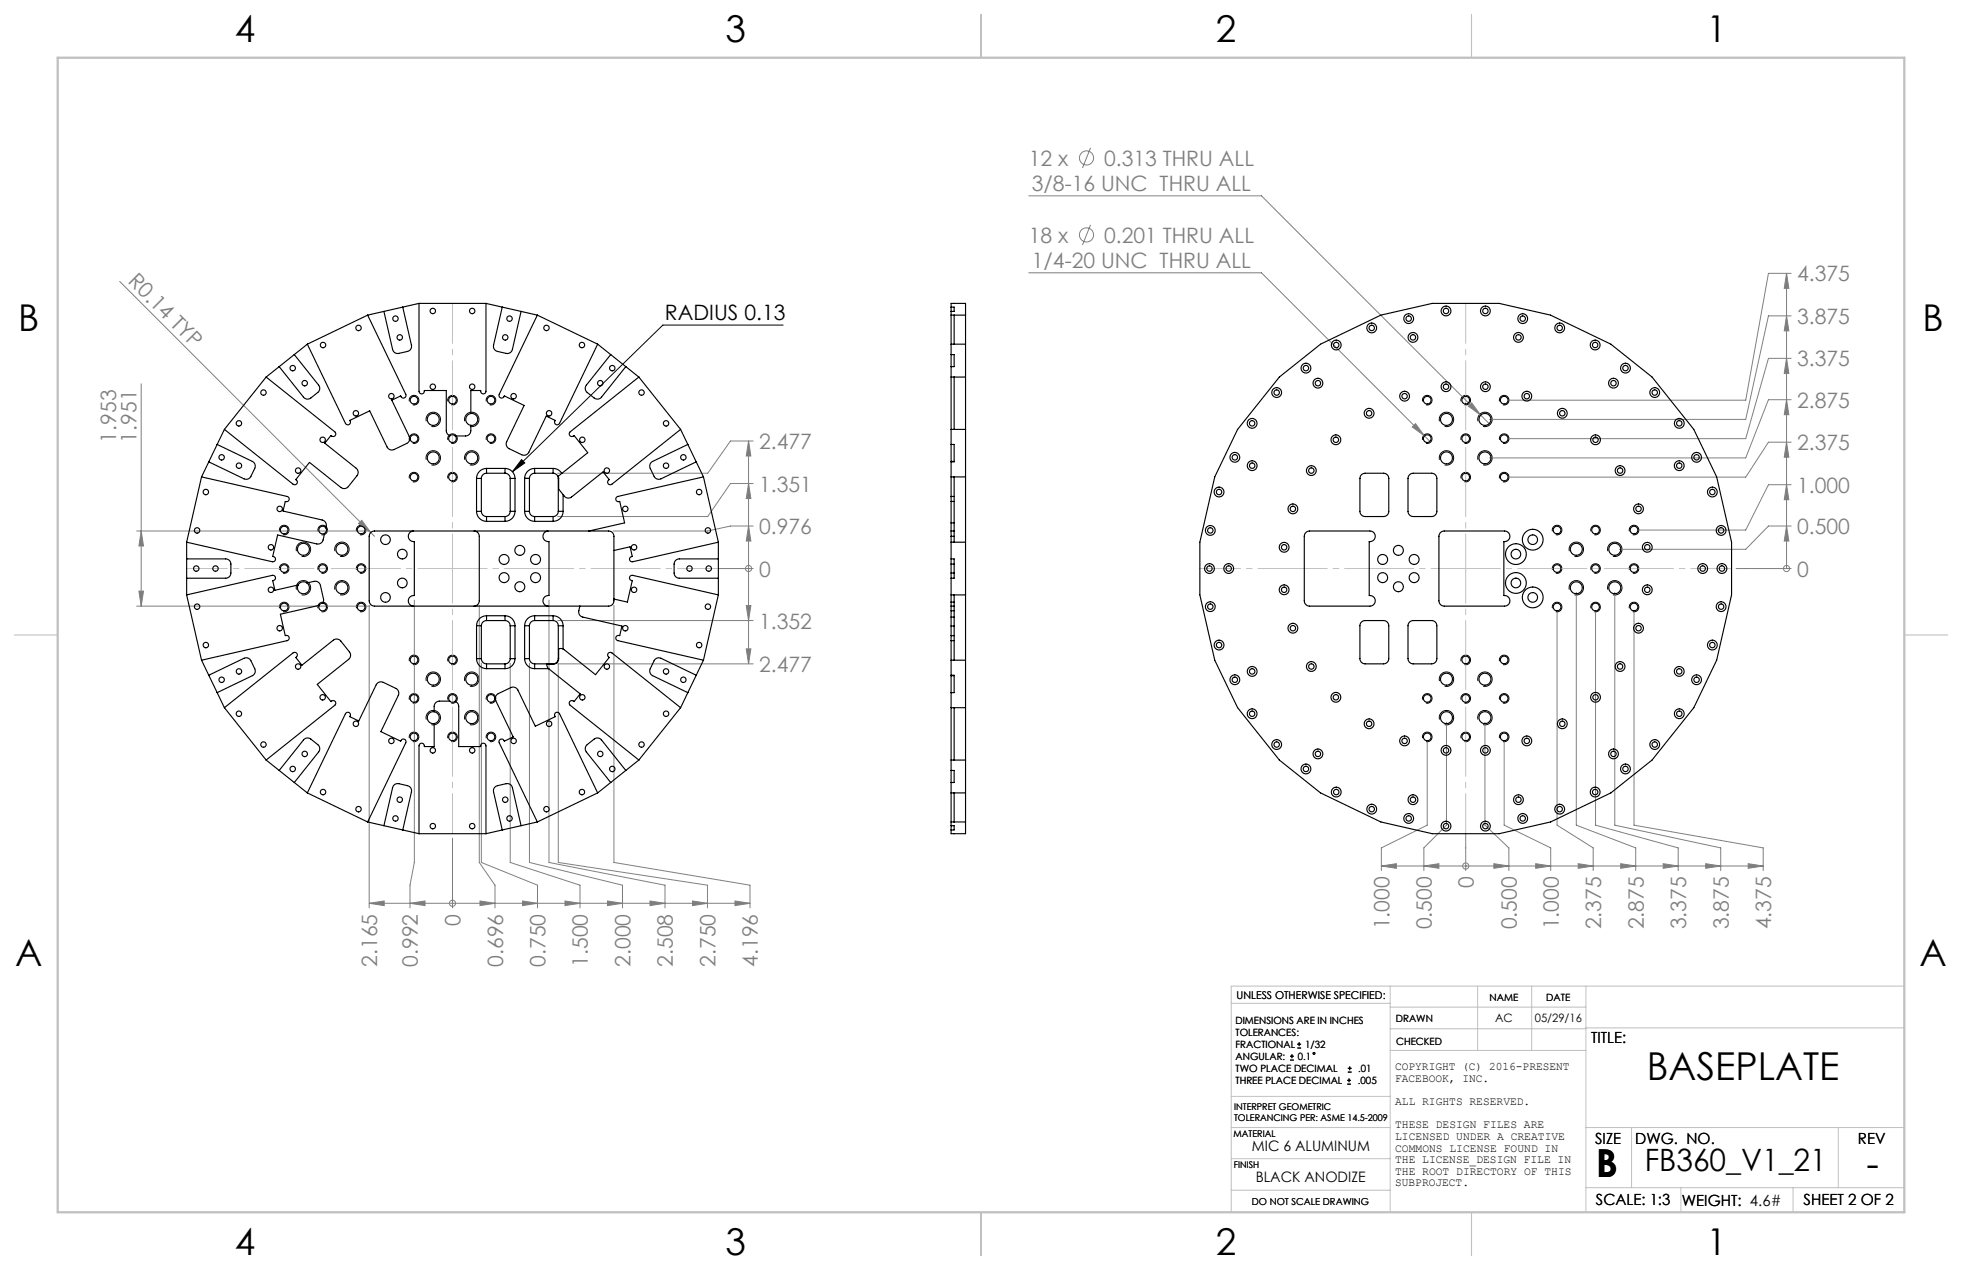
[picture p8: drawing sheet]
<svg xmlns="http://www.w3.org/2000/svg" width="432mm" height="279mm" viewBox="0 0 432 279" stroke-linecap="round" stroke-linejoin="round" font-family="sans-serif">
<g fill="none" stroke="#808080" stroke-width=".22">
<path d="M240 32.5l-1.8 4.5M226.4 43.1h51.2l48.3 48.2M240 49.5l-1.8 4.4M26.3 61.9l55.3 55.3M226.4 60h51.2l35.9 35.9M393.2 60.1v65M393.2 78.8l.5 3.3h-1zM393.2 69.5l.5 3.3h-1zM393.2 60.1l.5 3.3h-1zM394.2 78.8h-5l-5 17.7h-52.2M394.2 69.5h-5l-5 22.8h-56.4M394.2 60.1h-5l-5 27.9h-52.2"/>
<path d="M31.1 84.4v48.9M164.7 97v49M164.7 97l.6 3.3h-1.1zM165.8 97h-5l-5 7.1h-33.1M310.8 93.9l.7-.7 2 2.7zM313.5 95.9l1.2 1.2M323.9 88.6l2 2.7-2.7-1.9zM325.9 91.3l1.8 1.9M393.2 97.3l.5 3.3h-1zM393.2 87.9l.5 3.3h-1zM394.2 97.3h-5l-5 7.7h-52.2M394.2 87.9h-5l-5 12.8h-56.4"/>
<path d="M30.1 116.8h51.3M31.1 116.8l.5 3.3h-1zM78.9 115.2l.7-.7 2 2.7zM81.6 117.2l.8 .8M164.7 115.7l.6 3.3h-1.1zM164.7 106.4l.6 3.3h-1.1zM165.8 115.7h-5l-5 1.1h-20.9M165.8 106.4h-5l-5 7.2h-33.1M393.2 106.6l.5 3.3h-1zM393.2 115.7l.5 3.3h-1zM394.2 106.6h-5l-5 10h-23.6M394.2 115.7h-5l-5 5.1h-27.8"/>
<path d="M30.1 133.3h51.3M30.6 130h1l-.5 3.3zM81.3 133.2v66.5M91.2 132v57.7l-1 5v5M105.5 133.2v56.5l3.4 5v5M120.8 132v57.7l25.6 5v5M122.7 136.5h43.1M135.1 133.2v56.5l30 5v5M158.1 125.1h7.7M164.2 133.2h1.1l-.6 3.3zM164.7 125.1h.1M342.7 134.5v47l7.9 5v5"/>
<path d="M346.9 130.3v51.2l13.1 5v5M351.1 134.5v47l18.2 5v5M355.4 130.3v51.2l23.3 5v5M359.6 134.5v47l28.4 5v5M382.1 125.1h12.1M393.2 125.1h.1M105.9 145.9v43.8l12.4 5v5M112.3 145.9v43.8l15.3 5v5M116.5 145.9v43.8l20.5 5v5M122.7 146h43.1M122.9 145.9v43.8l32.8 5v5M164.2 142.7h1.1l-.6 3.3z"/>
<path d="M318.3 158.9v22.6l-4.9 5v5M326.8 158.9v22.6l5.3 5v5M314.1 163.1v18.4l-10.1 5v5M331 163.1v18.4l10.3 5v5M81.3 198.7h83.8M81.3 198.7l3.3-.5v1zM90.2 198.7l3.3-.5v1zM99.6 198.7h.1M99.6 184.4v15.3M105.6 198.2l3.3 .5-3.3 .5zM115 198.2l3.3 .5-3.3 .5zM124.3 198.2l3.3 .5-3.3 .5z"/>
<path d="M133.7 198.2l3.3 .5-3.3 .5zM143 198.2l3.4 .5-3.4 .5zM152.4 198.2l3.3 .5-3.3 .5zM161.8 198.2l3.3 .5-3.3 .5zM304 190.5l3.3-.5v1zM304 190.5h84M313.4 190.5l3.3-.5v1zM322.6 190.5h.1M322.6 183.4v8.1M328.8 190l3.3 .5-3.3 .5zM338 190l3.3 .5-3.3 .5zM347.3 190l3.3 .5-3.3 .5z"/>
<path d="M356.7 190l3.3 .5-3.3 .5zM366 190l3.3 .5-3.3 .5zM375.4 190l3.3 .5-3.3 .5zM384.7 190l3.3 .5-3.3 .5z"/>
<circle cx="239.1" cy="34.7" r="1.56"/>
<circle cx="239.1" cy="51.7" r="1.56"/>
<circle cx="164.7" cy="125.1" r=".68"/>
<circle cx="393.2" cy="125.1" r=".68"/>
<circle cx="99.6" cy="198.7" r=".68"/>
<circle cx="322.6" cy="190.5" r=".68"/>
</g>
<g fill="none" stroke="#000" stroke-width=".22">
<path d="M172.4 71.5h-26.5l-33.1 32.3M90.1 88.3a1.06 1.06 0 0 1 .9-1.3 1.06 1.06 0 0 1 1.2 1.1 1.06 1.06 0 0 1-1.4 1M90.1 96.8a1.06 1.06 0 0 1 .9-1.3 1.06 1.06 0 0 1 1.2 1.1 1.06 1.06 0 0 1-1.4 .9M93.8 92.7a1.59 1.59 0 0 1 1.4-2 1.59 1.59 0 0 1 1.7 1.7 1.59 1.59 0 0 1-2 1.4M98.6 88.3a1.06 1.06 0 0 1 .9-1.3 1.06 1.06 0 0 1 1.1 1.1 1.06 1.06 0 0 1-1.3 1M98.6 96.8a1.06 1.06 0 0 1 .9-1.3 1.06 1.06 0 0 1 1.1 1.1 1.06 1.06 0 0 1-1.3 .9M102.3 92.7a1.59 1.59 0 0 1 1.4-2 1.59 1.59 0 0 1 1.7 1.7 1.59 1.59 0 0 1-2 1.4M107 88.3a1.06 1.06 0 0 1 1-1.3 1.06 1.06 0 0 1 1.1 1.1 1.06 1.06 0 0 1-1.3 1M107 96.8a1.06 1.06 0 0 1 1-1.3 1.06 1.06 0 0 1 1.1 1.1 1.06 1.06 0 0 1-1.3 .9M313.1 88.3a1.06 1.06 0 0 1 .9-1.3 1.06 1.06 0 0 1 1.2 1.1 1.06 1.06 0 0 1-1.4 1M313.1 96.8a1.06 1.06 0 0 1 .9-1.3 1.06 1.06 0 0 1 1.2 1.1 1.06 1.06 0 0 1-1.4 .9M316.8 92.7a1.59 1.59 0 0 1 1.4-2 1.59 1.59 0 0 1 1.7 1.7 1.59 1.59 0 0 1-2 1.4"/>
<path d="M321.6 88.3a1.06 1.06 0 0 1 .9-1.3 1.06 1.06 0 0 1 1.1 1.1 1.06 1.06 0 0 1-1.3 1M321.6 96.8a1.06 1.06 0 0 1 .9-1.3 1.06 1.06 0 0 1 1.1 1.1 1.06 1.06 0 0 1-1.3 .9M325.3 92.7a1.59 1.59 0 0 1 1.4-2 1.59 1.59 0 0 1 1.7 1.7 1.59 1.59 0 0 1-2 1.4M330 88.3a1.06 1.06 0 0 1 .9-1.3 1.06 1.06 0 0 1 1.2 1.1 1.06 1.06 0 0 1-1.3 1M330 96.8a1.06 1.06 0 0 1 .9-1.3 1.06 1.06 0 0 1 1.2 1.1 1.06 1.06 0 0 1-1.3 .9M61.5 116.9a1.06 1.06 0 0 1 1-1.3 1.06 1.06 0 0 1 1.1 1.1 1.06 1.06 0 0 1-1.3 .9M70 116.9a1.06 1.06 0 0 1 .9-1.3 1.06 1.06 0 0 1 1.2 1.1 1.06 1.06 0 0 1-1.4 .9M78.5 116.9a1.06 1.06 0 0 1 .9-1.3 1.06 1.06 0 0 1 1.1 1.1 1.06 1.06 0 0 1-1.3 .9M90.1 105.2a1.06 1.06 0 0 1 .9-1.3 1.06 1.06 0 0 1 1.2 1.2 1.06 1.06 0 0 1-1.4 .9M93.8 101.1a1.59 1.59 0 0 1 1.4-1.9 1.59 1.59 0 0 1 1.7 1.7 1.59 1.59 0 0 1-2 1.4M98.6 105.2a1.06 1.06 0 0 1 .9-1.3 1.06 1.06 0 0 1 1.1 1.2 1.06 1.06 0 0 1-1.3 .9M102.3 101.1a1.59 1.59 0 0 1 1.4-1.9 1.59 1.59 0 0 1 1.7 1.7 1.59 1.59 0 0 1-2 1.4"/>
<path d="M114.8 101.1l.7 .7-2.7 2zM316.8 101.1a1.59 1.59 0 0 1 1.4-1.9 1.59 1.59 0 0 1 1.7 1.7 1.59 1.59 0 0 1-2 1.4M321.6 105.2a1.06 1.06 0 0 1 .9-1.3 1.06 1.06 0 0 1 1.1 1.2 1.06 1.06 0 0 1-1.3 .9M325.3 101.1a1.59 1.59 0 0 1 1.4-1.9 1.59 1.59 0 0 1 1.7 1.7 1.59 1.59 0 0 1-2 1.4M330 105.2a1.06 1.06 0 0 1 .9-1.3 1.06 1.06 0 0 1 1.2 1.2 1.06 1.06 0 0 1-1.3 .9M341.7 116.9a1.06 1.06 0 0 1 .9-1.3 1.06 1.06 0 0 1 1.1 1.1 1.06 1.06 0 0 1-1.3 .9M350.1 116.9a1.06 1.06 0 0 1 1-1.3 1.06 1.06 0 0 1 1.1 1.1 1.06 1.06 0 0 1-1.3 .9M358.6 116.9a1.06 1.06 0 0 1 .9-1.3 1.06 1.06 0 0 1 1.2 1.1 1.06 1.06 0 0 1-1.4 .9M61.5 133.8a1.06 1.06 0 0 1 1-1.3 1.06 1.06 0 0 1 1.1 1.1 1.06 1.06 0 0 1-1.3 1M61.5 125.4a1.06 1.06 0 0 1 1-1.4 1.06 1.06 0 0 1 1.1 1.2 1.06 1.06 0 0 1-1.3 .9M65.2 121.3a1.59 1.59 0 0 1 1.4-2 1.59 1.59 0 0 1 1.8 1.7 1.59 1.59 0 0 1-2 1.4M65.2 129.7a1.59 1.59 0 0 1 1.4-2 1.59 1.59 0 0 1 1.8 1.8 1.59 1.59 0 0 1-2 1.3"/>
<path d="M70 125.4a1.06 1.06 0 0 1 .9-1.4 1.06 1.06 0 0 1 1.2 1.2 1.06 1.06 0 0 1-1.4 .9M70 133.8a1.06 1.06 0 0 1 .9-1.3 1.06 1.06 0 0 1 1.2 1.1 1.06 1.06 0 0 1-1.4 1M73.7 129.7a1.59 1.59 0 0 1 1.4-2 1.59 1.59 0 0 1 1.7 1.8 1.59 1.59 0 0 1-2 1.3M73.7 121.3a1.59 1.59 0 0 1 1.4-2 1.59 1.59 0 0 1 1.7 1.7 1.59 1.59 0 0 1-2 1.4M78.5 133.8a1.06 1.06 0 0 1 .9-1.3 1.06 1.06 0 0 1 1.1 1.1 1.06 1.06 0 0 1-1.3 1M78.5 125.4a1.06 1.06 0 0 1 .9-1.4 1.06 1.06 0 0 1 1.1 1.2 1.06 1.06 0 0 1-1.3 .9M341.7 133.8a1.06 1.06 0 0 1 .9-1.3 1.06 1.06 0 0 1 1.1 1.1 1.06 1.06 0 0 1-1.3 1M341.7 125.4a1.06 1.06 0 0 1 .9-1.4 1.06 1.06 0 0 1 1.1 1.2 1.06 1.06 0 0 1-1.3 .9M345.4 129.7a1.59 1.59 0 0 1 1.4-2 1.59 1.59 0 0 1 1.7 1.8 1.59 1.59 0 0 1-2 1.3M345.4 121.3a1.59 1.59 0 0 1 1.4-2 1.59 1.59 0 0 1 1.7 1.7 1.59 1.59 0 0 1-2 1.4M350.1 125.4a1.06 1.06 0 0 1 1-1.4 1.06 1.06 0 0 1 1.1 1.2 1.06 1.06 0 0 1-1.3 .9M350.1 133.8a1.06 1.06 0 0 1 1-1.3 1.06 1.06 0 0 1 1.1 1.1 1.06 1.06 0 0 1-1.3 1"/>
<path d="M353.8 121.3a1.59 1.59 0 0 1 1.4-2 1.59 1.59 0 0 1 1.8 1.7 1.59 1.59 0 0 1-2 1.4M353.8 129.7a1.59 1.59 0 0 1 1.4-2 1.59 1.59 0 0 1 1.8 1.8 1.59 1.59 0 0 1-2 1.3M358.6 133.8a1.06 1.06 0 0 1 .9-1.3 1.06 1.06 0 0 1 1.2 1.1 1.06 1.06 0 0 1-1.4 1M358.6 125.4a1.06 1.06 0 0 1 .9-1.4 1.06 1.06 0 0 1 1.2 1.2 1.06 1.06 0 0 1-1.4 .9M90.1 145.5a1.06 1.06 0 0 1 .9-1.4 1.06 1.06 0 0 1 1.2 1.2 1.06 1.06 0 0 1-1.4 .9M90.1 153.9a1.06 1.06 0 0 1 .9-1.3 1.06 1.06 0 0 1 1.2 1.1 1.06 1.06 0 0 1-1.4 1M93.8 158.3a1.59 1.59 0 0 1 1.4-2 1.59 1.59 0 0 1 1.7 1.7 1.59 1.59 0 0 1-2 1.4M93.8 149.8a1.59 1.59 0 0 1 1.4-2 1.59 1.59 0 0 1 1.7 1.8 1.59 1.59 0 0 1-2 1.4M98.6 145.5a1.06 1.06 0 0 1 .9-1.4 1.06 1.06 0 0 1 1.1 1.2 1.06 1.06 0 0 1-1.3 .9M98.6 153.9a1.06 1.06 0 0 1 .9-1.3 1.06 1.06 0 0 1 1.1 1.1 1.06 1.06 0 0 1-1.3 1M102.3 158.3a1.59 1.59 0 0 1 1.4-2 1.59 1.59 0 0 1 1.7 1.7 1.59 1.59 0 0 1-2 1.4M102.3 149.8a1.59 1.59 0 0 1 1.4-2 1.59 1.59 0 0 1 1.7 1.8 1.59 1.59 0 0 1-2 1.4"/>
<path d="M107 153.9a1.06 1.06 0 0 1 1-1.3 1.06 1.06 0 0 1 1.1 1.1 1.06 1.06 0 0 1-1.3 1M313.1 153.9a1.06 1.06 0 0 1 .9-1.3 1.06 1.06 0 0 1 1.2 1.1 1.06 1.06 0 0 1-1.4 1M316.8 158.3a1.59 1.59 0 0 1 1.4-2 1.59 1.59 0 0 1 1.7 1.7 1.59 1.59 0 0 1-2 1.4M316.8 149.8a1.59 1.59 0 0 1 1.4-2 1.59 1.59 0 0 1 1.7 1.8 1.59 1.59 0 0 1-2 1.4M321.6 145.5a1.06 1.06 0 0 1 .9-1.4 1.06 1.06 0 0 1 1.1 1.2 1.06 1.06 0 0 1-1.3 .9M321.6 153.9a1.06 1.06 0 0 1 .9-1.3 1.06 1.06 0 0 1 1.1 1.1 1.06 1.06 0 0 1-1.3 1M325.3 158.3a1.59 1.59 0 0 1 1.4-2 1.59 1.59 0 0 1 1.7 1.7 1.59 1.59 0 0 1-2 1.4M325.3 149.8a1.59 1.59 0 0 1 1.4-2 1.59 1.59 0 0 1 1.7 1.8 1.59 1.59 0 0 1-2 1.4M330 145.5a1.06 1.06 0 0 1 .9-1.4 1.06 1.06 0 0 1 1.2 1.2 1.06 1.06 0 0 1-1.3 .9M330 153.9a1.06 1.06 0 0 1 .9-1.3 1.06 1.06 0 0 1 1.2 1.1 1.06 1.06 0 0 1-1.3 1M90.1 162.4a1.06 1.06 0 0 1 .9-1.3 1.06 1.06 0 0 1 1.2 1.1 1.06 1.06 0 0 1-1.4 .9M98.6 162.4a1.06 1.06 0 0 1 .9-1.3 1.06 1.06 0 0 1 1.1 1.1 1.06 1.06 0 0 1-1.3 .9"/>
<path d="M107 162.4a1.06 1.06 0 0 1 1-1.3 1.06 1.06 0 0 1 1.1 1.1 1.06 1.06 0 0 1-1.3 .9M313.1 162.4a1.06 1.06 0 0 1 .9-1.3 1.06 1.06 0 0 1 1.2 1.1 1.06 1.06 0 0 1-1.4 .9M321.6 162.4a1.06 1.06 0 0 1 .9-1.3 1.06 1.06 0 0 1 1.1 1.1 1.06 1.06 0 0 1-1.3 .9M330 162.4a1.06 1.06 0 0 1 .9-1.3 1.06 1.06 0 0 1 1.2 1.1 1.06 1.06 0 0 1-1.3 .9M283.9 233.2h.8M283.9 232.4h.8M284.3 232v.8M285.5 230.6h.8M285.5 229.7h.8M285.9 229.3v.8M296.5 238.5h.8M296.5 237.7h.8"/>
<path d="M296.6 235.9h.9M296.6 235h.9M296.9 237.3v.8M297 234.6v.8"/>
<circle cx="289.2" cy="231.7" r=".21"/>
</g>
<path d="M99.6 66.7v116.7M322.6 66.7v116.7" fill="none" stroke="#c0c0c0" stroke-width=".22" stroke-dasharray="15.2 1.3 1.3 1.3" stroke-dashoffset="6.4"/>
<path d="M41.1 125.1h117M264.1 125.1h117" fill="none" stroke="#c0c0c0" stroke-width=".22" stroke-dasharray="15.2 1.3 1.3 1.3" stroke-dashoffset="6.3"/>
<g fill="none" stroke="#c0c0c0" stroke-width=".22">
<path d="M305.9 217v49.7M325.2 217v14.1M337.1 217v14.1M349 217v49.7M419.1 217h-148.1v49.7M271 220.7h34.9M305.9 231.1h43.1M305.9 226.3h43.1M305.9 221.6h43.1M349 226.1h70.1M271 248.1h35.1M271 254.9h34.9"/>
<path d="M271 241.2h35.1M349 248.1h70.1M359.1 248.1v13.2M404.6 248.1v13.2M271 261.8h34.9M349 261.3h70.1M369.9 261.3v5.4M394.6 261.3v5.4"/>
</g>
<path d="M215.9 3.2v9.5M323.8 3.2v9.5M3.2 139.7h9.5M419.1 139.7h9.5M215.9 266.7v9.5M323.8 266.7v9.5" fill="none" stroke="#c0c0c0" stroke-width=".25"/>
<path d="M12.7 12.7h406.4v254h-406.4z" fill="none" stroke="#c0c0c0" stroke-width=".5"/>
<g fill="#808080">
<path d="M78.9 115.2l.7-.7 2 2.7z"/>
<path d="M393.2 106.6l.5 3.3h-1zM393.2 115.7l.5 3.3h-1zM393.2 97.3l.5 3.3h-1zM393.2 87.9l.5 3.3h-1zM393.2 78.8l.5 3.3h-1zM393.2 69.5l.5 3.3h-1zM393.2 60.1l.5 3.3h-1z"/>
<path d="M164.7 115.7l.6 3.3h-1.1zM164.7 106.4l.6 3.3h-1.1zM164.7 97l.6 3.3h-1.1zM164.2 133.2h1.1l-.6 3.3zM164.2 142.7h1.1l-.6 3.3z"/>
<path d="M81.3 198.7l3.3-.5v1zM105.6 198.2l3.3 .5-3.3 .5zM115 198.2l3.3 .5-3.3 .5zM124.3 198.2l3.3 .5-3.3 .5zM133.7 198.2l3.3 .5-3.3 .5zM152.4 198.2l3.3 .5-3.3 .5zM161.8 198.2l3.3 .5-3.3 .5zM90.2 198.7l3.3-.5v1zM143 198.2l3.4 .5-3.4 .5zM304 190.5l3.3-.5v1zM313.4 190.5l3.3-.5v1zM328.8 190l3.3 .5-3.3 .5zM338 190l3.3 .5-3.3 .5zM347.3 190l3.3 .5-3.3 .5zM356.7 190l3.3 .5-3.3 .5zM366 190l3.3 .5-3.3 .5zM375.4 190l3.3 .5-3.3 .5zM384.7 190l3.3 .5-3.3 .5z"/>
<path d="M311.5 93.2l-.7 .7 2.7 2zM323.9 88.6l-.7 .8 2.7 1.9z"/>
<path d="M31.1 116.8l.5 3.3h-1zM30.6 130h1l-.5 3.3z"/>
</g>
<path d="M114.8 101.1l.7 .7-2.7 2z" fill="#000"/>
<g fill="none" stroke="#000" stroke-width=".25">
<path d="M64.8 78l5.3 6.7a1.14 1.14 0 0 1-.2 1.6l-1.5 1.3a1.14 1.14 0 0 1-1.6-.2l-5.4-6.7M67.6 75.7l-9 7.3M80.9 69.3l8.4 17.4a.59 .59 0 0 1-.4 .9 .59 .59 0 0 1-.7-.5l-2 .9 3.9 8a1.17 1.17 0 0 1-.6 1.6l-2.7 1.3a1.17 1.17 0 0 1-1.6-.6l-3.8-7.9-4.4 2.1a.59 .59 0 0 1-.1 .9 .59 .59 0 0 1-.9-.3l-8.4-17.4M80.9 69.3l-13.3 6.4M88.6 67.6l2 8.3a1.14 1.14 0 0 1-.9 1.4l-1.9 .4a1.14 1.14 0 0 1-1.4-.8l-1.9-8.4M92.2 66.7v19.4a.59 .59 0 0 0 .7 .6 .59 .59 0 0 0 .5-.8h4.8v8.8a1.17 1.17 0 0 0 .8 1.2M92.2 66.7l-11.3 2.6M92.2 66.7h14.8M107 66.7v19.4a.59 .59 0 0 1-.7 .6 .59 .59 0 0 1-.5-.8h-2.2v5.1M107 66.7l11.3 2.6M110.5 67.6l-1.9 8.3a1.14 1.14 0 0 0 .9 1.4l1.9 .4a1.14 1.14 0 0 0 1.4-.8l1.9-8.4M118.3 69.3l-8.4 17.4a.59 .59 0 0 0 .3 .9 .59 .59 0 0 0 .8-.5l4.3 2.1-3.8 8a1.17 1.17 0 0 0 .6 1.5l2.7 1.3a1.17 1.17 0 0 0 1.6-.5l3.8-8 2 1a.59 .59 0 0 0 .1 .9 .59 .59 0 0 0 .8-.3l8.4-17.4"/>
<path d="M118.3 69.3l13.2 6.4M131.5 75.7l9.1 7.3M134.4 78l-5.4 6.7a1.14 1.14 0 0 0 .2 1.6l1.6 1.3a1.14 1.14 0 0 0 1.6-.2l5.3-6.7M209.3 67.6h.7v.9h-.7M209.3 78h.7v2.7h-.7M209.3 75.7h3.2M209.3 69.3h3.2M210 69.3v6.4M47.8 97.8l7.7 3.7a1.14 1.14 0 0 1 .6 1.5l-.9 1.8a1.14 1.14 0 0 1-1.5 .5l-7.8-3.7M49.4 94.5l-5 10.4M58.6 83l15.1 12a.59 .59 0 0 1 0 .9 .59 .59 0 0 1-.9-.1l-1.3 1.7 6.9 5.5a1.17 1.17 0 0 1 .2 1.7l-1.9 2.4a1.17 1.17 0 0 1-1.7 .1l-6.9-5.5-3 3.8a.59 .59 0 0 1 .3 .9 .59 .59 0 0 1-.9 .1l-15.1-12M58.6 83l-9.2 11.5"/>
<path d="M99 95.9a.85 .85 0 0 0 0 1.2 .85 .85 0 0 0 1.2 0 .85 .85 0 0 0 0-1.2M99 95.9a.85 .85 0 0 1 1.2 0M103.6 93.6v1.1a1.17 1.17 0 0 1-1.1 1.2h-2.3M103.6 91a1.32 1.32 0 0 1 1.5 1.3 1.32 1.32 0 0 1-1.5 1.3M103.6 91a1.32 1.32 0 0 0-1.1 1.3 1.32 1.32 0 0 0 1.1 1.3M140.6 83l-15.1 12a.59 .59 0 0 0 0 .9 .59 .59 0 0 0 .8-.1l3.1 3.8-5.8 4.6M140.6 83l9.2 11.5M149.8 94.5l-15.1 12a.59 .59 0 0 1-.9-.1 .59 .59 0 0 1 .3-.9l-1.4-1.7-6.9 5.5a1.23 1.23 0 0 1-1.9-.5M149.8 94.5l3.4 7.1M151.4 97.8l-7.8 3.7a1.14 1.14 0 0 0-.5 1.5l.9 1.8a1.14 1.14 0 0 0 1.5 .5l7.7-3.7M209.3 97.8h.7v3.8h-.7M209.3 94.5h3.2"/>
<path d="M209.3 83h3.2M210 83v11.5M41.1 119.3v11.6M44.4 104.9l18.8 4.3a.59 .59 0 0 1 .4 .8 .59 .59 0 0 1-.8 .3l-.5 2.1 8.6 2a1.22 1.22 0 0 1 .8 1.7M44.4 104.9l-3.3 14.4M71.4 117.4l-.3 1.4a1.17 1.17 0 0 1-1.4 .9l-8.6-2-1.1 4.7a.59 .59 0 0 1 .6 .7 .59 .59 0 0 1-.7 .5l-18.8-4.3M71.7 116.1a.85 .85 0 0 1-.3 1.3M71.7 116.1a.85 .85 0 0 0-1.2-.2 .85 .85 0 0 0-.2 1.2 .85 .85 0 0 0 1.1 .3M81.6 117.2l.8-.4h51.5a1.17 1.17 0 0 1 1.2 1.2v14.2a1.17 1.17 0 0 1-1.2 1.1h-51.5a1.17 1.17 0 0 1-1.1-1.1v-14.2zM91 116.8a1.17 1.17 0 0 0-1.1 1.3 1.17 1.17 0 0 0 1.3 1.1v11.8a1.17 1.17 0 0 0-1.3 1.1 1.17 1.17 0 0 0 1.1 1.2M104.3 116.8a1.17 1.17 0 0 1 1.2 1.2v14.2a1.17 1.17 0 0 1-1.2 1.1M104.9 112.5a2.2 2.2 0 0 0 2.2 2.2"/>
<path d="M104.9 112.5h1M104.9 105.3h1M104.9 105.3v7.2M105.9 112.5a1.14 1.14 0 0 0 1.2 1.1M105.9 105.3v7.2M107.1 103.1a2.2 2.2 0 0 0-2.2 2.2M107.1 103.1v1M107.1 113.6v1.1M107.1 104.1a1.14 1.14 0 0 0-1.2 1.2M107.1 114.7h4M107.1 103.1h4M107.1 104.1h4"/>
<path d="M107.1 113.6h4M111.1 103.1a2.2 2.2 0 0 1 2.2 2.2M111.1 103.1v1M111.1 113.6v1.1M111.1 104.1a1.14 1.14 0 0 1 1.2 1.2M112.3 112.5a1.14 1.14 0 0 1-1.2 1.1M112.3 112.5h1M112.3 105.3h1M112.3 105.3v7.2M113.3 112.5a2.2 2.2 0 0 1-2.2 2.2M113.3 105.3v7.2M115.5 105.3h.1"/>
<path d="M115.5 112.5a2.2 2.2 0 0 0 2.2 2.2M115.5 112.5h1M115.5 105.3h1M115.5 105.3v7.2M116.5 112.5a1.14 1.14 0 0 0 1.2 1.1M116.5 105.3h.1M116.5 105.3v7.2M117.7 103.1a2.2 2.2 0 0 0-2.2 2.2M117.7 113.6v1.1M117.7 103.1v1M117.7 104.1a1.14 1.14 0 0 0-1.2 1.2M117.7 114.7h4"/>
<path d="M117.7 103.1h4M117.7 104.1h4M117.7 113.6h4M120.7 116.8a1.17 1.17 0 0 0-1.2 1.3 1.17 1.17 0 0 0 1.3 1.1v11.8a1.17 1.17 0 0 0-1.3 1.1 1.17 1.17 0 0 0 1.2 1.2M121.7 104.1a1.14 1.14 0 0 1 1.2 1.2M121.7 103.1v1M121.7 103.1a2.2 2.2 0 0 1 1.9 1.1M121.7 113.6v1.1M122.9 105.3h.1M122.9 112.5h1M122.9 112.5a1.14 1.14 0 0 1-1.2 1.1M122.9 105.3v7.2"/>
<path d="M122.9 105.3v2.3l1 1.2M123.6 104.2l-.8 .6 .1 .5M123.9 112.5a2.2 2.2 0 0 1-2.2 2.2M123.9 108.8v3.7M153.2 101.6l1.6 3.3M154.8 104.9l-18.8 4.3a.59 .59 0 0 0-.4 .8 .59 .59 0 0 0 .8 .3l1.1 4.7-7.9 1.8M154.8 104.9l3.3 14.4M158.1 119.3l-18.9 4.3a.59 .59 0 0 1-.7-.5 .59 .59 0 0 1 .7-.7l-.5-2.1-3.6 .8M158.1 119.3v11.6M209.3 109.2v1.1M209.3 116.8v1.2M209.3 116.8h.7"/>
<path d="M209.3 109.2v-42.5h3.2v116.7h-3.2v-42.5M209.3 110.3v6.5M209.3 118v5M209.3 119.3h3.2M209.3 104.9h3.2M209.3 109.2h.7M209.3 101.5h.7M209.3 115h.7M209.3 110.3h.7M209.3 118h.7M210 104.9v14.4M287.4 117.2l.8-.4h13.3a1.17 1.17 0 0 1 1.2 1.3 1.17 1.17 0 0 1-1.4 1.1v11.8a1.17 1.17 0 0 1 1.4 1.1 1.17 1.17 0 0 1-1.2 1.2h-13.3a1.17 1.17 0 0 1-1.2-1.1v-14.2z"/>
<path d="M299.3 105.3a1.14 1.14 0 0 1 1.1-1.2h4.1a1.14 1.14 0 0 1 1.1 1.2M299.3 105.3h.1M299.3 105.3v7.2a1.14 1.14 0 0 0 1.1 1.1h4.1a1.14 1.14 0 0 0 1.1-1.1v-7.2M305.6 105.3h.1M310.2 104.4l.8-.3h4.1a1.14 1.14 0 0 1 1.1 1.2v7.2a1.14 1.14 0 0 1-1.1 1.1h-4.1a1.14 1.14 0 0 1-1.1-1.1v-7.2zM317 117.2l.8-.4h13.3a1.17 1.17 0 0 1 1.2 1.3 1.17 1.17 0 0 1-1.3 1.1v11.8a1.17 1.17 0 0 1 1.3 1.1 1.17 1.17 0 0 1-1.2 1.2h-13.3a1.17 1.17 0 0 1-1.1-1.1v-14.2zM41.1 123h8.6a1.14 1.14 0 0 1 1.1 1.1v2a1.14 1.14 0 0 1-1.1 1.1h-8.6M41.1 130.9l3.3 14.3M65.6 128.7l-5.1 1.2-.5-2.1a.59 .59 0 0 0 .6-.7 .59 .59 0 0 0-.7-.5l-18.8 4.3M67.6 128.3l1.5-.4a1.17 1.17 0 0 1 1.4 .9l.7 3.1-.2 .8M67.6 128.3a1.32 1.32 0 0 0-2 .4M67.6 128.3a1.32 1.32 0 0 1 .3 1.7 1.32 1.32 0 0 1-1.8 .5 1.32 1.32 0 0 1-.5-1.8"/>
<path d="M70.2 133.2l-8.5 1.9 1.1 4.7a.59 .59 0 0 1 .8 .4 .59 .59 0 0 1-.4 .7l-18.8 4.3M71 132.7a.85 .85 0 0 1 .9 1 .85 .85 0 0 1-1.1 .7 .85 .85 0 0 1-.6-1.2M71 132.7l-.4 .1-.4 .4M104.9 137.7h1M104.9 137.7v7.2M105.9 137.7v7.2M107.1 135.5a2.2 2.2 0 0 0-2.2 2.2M107.1 136.5a1.14 1.14 0 0 0-1.2 1.2M107.1 135.5v1M107.1 135.5h4M107.1 136.5h4M111.1 135.5a2.2 2.2 0 0 1 2.2 2.2"/>
<path d="M111.1 136.5a1.14 1.14 0 0 1 1.2 1.2M111.1 135.5v1M112.3 137.7h1M112.3 137.7v7.2M113.3 137.7v7.2M115.5 137.7h1M115.5 137.7v7.2M116.5 137.7v7.2M117.7 135.5a2.2 2.2 0 0 0-2.2 2.2M117.7 135.5v1M117.7 136.5a1.14 1.14 0 0 0-1.2 1.2M117.7 135.5h4"/>
<path d="M117.7 136.5h4M121.7 135.5a2.2 2.2 0 0 1 2.2 2.2M121.7 136.5a1.14 1.14 0 0 1 1.2 1.2M121.7 135.5v1M122.9 137.7h1M122.9 137.7v7.2M123.9 137.7v5.1M127.6 133.3l-.2 1.1a1.17 1.17 0 0 0 .9 1.4l8.6 1.9-.5 2.1a.59 .59 0 0 0-.8 .4 .59 .59 0 0 0 .4 .7l18.8 4.3M158.1 130.9l-18.9-4.3a.59 .59 0 0 0-.7 .5 .59 .59 0 0 0 .7 .7l-1.1 4.7-3-.7M158.1 123h-8.6a1.14 1.14 0 0 0-1.1 1.1v2a1.14 1.14 0 0 0 1.1 1.1h8.6M158.1 130.9l-3.3 14.3M209.3 126.1v1.1"/>
<path d="M209.3 123v1.1M209.3 139.8v1.1M209.3 134.4v1.4M209.3 132.5v.8M209.3 133.3h.7M209.3 123h.7v4.2h-.7M209.3 124.1v2M209.3 127.2v5.3M209.3 133.3v1.1M209.3 135.8v4M209.3 130.9h3.2M209.3 126.1h.7"/>
<path d="M209.3 124.1h.7M209.3 132.5h.7M209.3 137.7h.7M209.3 139.8h.7M209.3 135.8h.7M209.3 134.4h.7M210 130.9v14.3M299.6 136.9l.8-.4h4.1a1.14 1.14 0 0 1 1.1 1.2v7.2a1.14 1.14 0 0 1-1.1 1.1h-4.1a1.14 1.14 0 0 1-1.1-1.1v-7.2zM310.2 136.9l.8-.4h4.1a1.14 1.14 0 0 1 1.1 1.2v7.2a1.14 1.14 0 0 1-1.1 1.1h-4.1a1.14 1.14 0 0 1-1.1-1.1v-7.2zM44.4 145.2l1.5 3.4M45.9 148.6l7.8-3.8a1.14 1.14 0 0 1 1.5 .6l.9 1.7a1.14 1.14 0 0 1-.6 1.6l-7.7 3.7M45.9 148.6l3.5 7.1"/>
<path d="M49.4 155.7l15.1-12.1a.59 .59 0 0 1 .9 .2 .59 .59 0 0 1-.3 .9l1.3 1.6 7-5.5a1.17 1.17 0 0 1 1.6 .2l1.9 2.4a1.17 1.17 0 0 1-.2 1.7l-6.9 5.5 3 3.7a.59 .59 0 0 1 .9 0 .59 .59 0 0 1 0 .9l-15.1 12M49.4 155.7l9.2 11.5M95.6 156.6a1.32 1.32 0 0 0-1.6 1.3 1.32 1.32 0 0 0 1.6 1.3M95.6 159.2v5h-2.2a.59 .59 0 0 0-.5-.7 .59 .59 0 0 0-.7 .6v19.3M95.6 156.6a1.32 1.32 0 0 1 1.1 1.3 1.32 1.32 0 0 1-1.1 1.3M99 154.2a.85 .85 0 0 1 0-1.2 .85 .85 0 0 1 1.2 .1 .85 .85 0 0 1-.1 1.2M99 154.2h-2.3a1.17 1.17 0 0 0-1.1 1.2v1.2M99 154.2a.85 .85 0 0 0 1.1 .1M100.1 154.3a1.17 1.17 0 0 1 .9 1.1v8.8h4.8a.59 .59 0 0 1 .5-.7 .59 .59 0 0 1 .7 .6v19.3M104.9 144.9a2.2 2.2 0 0 0 2.2 2.2M104.9 144.9h1M105.9 144.9a1.14 1.14 0 0 0 1.2 1.1"/>
<path d="M107.1 146v1.1M107.1 147.1h4M107.1 146h4M111.1 146v1.1M112.3 144.9a1.14 1.14 0 0 1-1.2 1.1M112.3 144.9h1M113.3 144.9a2.2 2.2 0 0 1-2.2 2.2M115.5 144.9a2.2 2.2 0 0 0 2.2 2.2M115.5 144.9h1M116.5 144.9a1.14 1.14 0 0 0 1.2 1.1M117.7 146v1.1M117.7 147.1h3"/>
<path d="M117.7 146h4M120.7 147.1l7 5.6-1.4 1.6a.59 .59 0 0 0-.8 0 .59 .59 0 0 0 0 .9l15.1 12M121.7 146v.1M121.7 146.1h-1.4l.1 .6 .3 .4M122.9 144.9h.1M122.9 144.9a1.14 1.14 0 0 1-1.2 1.1M122.9 144.9a1.22 1.22 0 0 1-1.2 1.2M123.9 142.8l7.2 5.6 3-3.7a.59 .59 0 0 1-.3-.9 .59 .59 0 0 1 .9-.2l15.1 12.1M123.9 142.8l-.4-.1-.6 .1v2.1M149.8 155.7l-9.2 11.5M153.2 148.6l-7.7-3.8a1.14 1.14 0 0 0-1.5 .6l-.9 1.7a1.14 1.14 0 0 0 .5 1.6l7.8 3.7M154.8 145.2l-5 10.5"/>
<path d="M209.3 148.6h.7v3.8h-.7M209.3 145.2h3.2M209.3 155.7h3.2M209.3 140.9h.7M209.3 148.7h.7M210 155.7v11.5M58.6 167.2l9 7.2M61.4 169.5l5.4-6.7a1.14 1.14 0 0 1 1.6-.2l1.5 1.2a1.14 1.14 0 0 1 .2 1.6l-5.3 6.8M67.6 174.4l8.4-17.4a.59 .59 0 0 1 .9-.2 .59 .59 0 0 1 .1 .9l2 .9 3.8-7.9a1.17 1.17 0 0 1 1.5-.6l2.8 1.3a1.17 1.17 0 0 1 .6 1.6l-3.9 8 4.4 2.1a.59 .59 0 0 1 .7-.5 .59 .59 0 0 1 .4 .8l-8.4 17.4M67.6 174.4l13.3 6.4M131.5 174.4l-8.4-17.4a.59 .59 0 0 0-.8-.2 .59 .59 0 0 0-.1 .9l-4.4 2.1-3.8-8a1.17 1.17 0 0 0-1.6-.5l-2.7 1.3a1.17 1.17 0 0 0-.6 1.6l3.8 7.9-1.9 1a.59 .59 0 0 0-.8-.5 .59 .59 0 0 0-.3 .8l8.4 17.4M131.5 174.4l-13.2 6.4"/>
<path d="M137.7 169.5l-5.3-6.7a1.14 1.14 0 0 0-1.6-.2l-1.6 1.2a1.14 1.14 0 0 0-.2 1.6l5.4 6.8M140.6 167.2l-9.1 7.2M209.3 169.5h.7v2.7h-.7M209.3 167.2h3.2M209.3 174.4h3.2M210 174.4v6.4M80.9 180.8l11.3 2.6M84.5 181.7l1.9-8.4a1.14 1.14 0 0 1 1.4-.9l1.9 .4a1.14 1.14 0 0 1 .9 1.4l-2 8.4M92.2 183.4h14.8M114.7 181.7l-1.9-8.4a1.14 1.14 0 0 0-1.4-.9l-1.9 .4a1.14 1.14 0 0 0-.9 1.4l1.9 8.4M118.3 180.8l-11.3 2.6M209.3 181.7h.7v.9h-.7"/>
<path d="M209.3 180.8h3.2"/>
<circle cx="71.1" cy="75.9" r=".6"/>
<circle cx="78.9" cy="72.1" r=".6"/>
<circle cx="87" cy="70.1" r=".6"/>
<circle cx="88" cy="74.2" r=".6"/>
<circle cx="95.3" cy="68.4" r=".6"/>
<circle cx="103.9" cy="68.4" r=".6"/>
<circle cx="111.2" cy="74.2" r=".6"/>
<circle cx="112.1" cy="70.1" r=".6"/>
<circle cx="120.3" cy="72.1" r=".6"/>
<circle cx="128.1" cy="75.9" r=".6"/>
<circle cx="294.1" cy="75.9" r="1.08"/>
<circle cx="294.1" cy="75.9" r=".6"/>
<circle cx="301.9" cy="72.1" r=".6"/>
<circle cx="301.9" cy="72.1" r="1.08"/>
<circle cx="310" cy="70.1" r=".6"/>
<circle cx="310" cy="70.1" r="1.08"/>
<circle cx="311" cy="74.2" r=".6"/>
<circle cx="311" cy="74.2" r="1.08"/>
<circle cx="318.2" cy="68.4" r="1.08"/>
<circle cx="318.2" cy="68.4" r=".6"/>
<circle cx="326.9" cy="68.4" r="1.08"/>
<circle cx="326.9" cy="68.4" r=".6"/>
<circle cx="334.2" cy="74.2" r=".6"/>
<circle cx="334.2" cy="74.2" r="1.08"/>
<circle cx="335.1" cy="70.1" r=".6"/>
<circle cx="335.1" cy="70.1" r="1.08"/>
<circle cx="343.3" cy="72.1" r=".6"/>
<circle cx="343.3" cy="72.1" r="1.08"/>
<circle cx="351.1" cy="75.9" r=".6"/>
<circle cx="351.1" cy="75.9" r="1.08"/>
<circle cx="52.6" cy="93.1" r=".6"/>
<circle cx="58" cy="86.4" r=".6"/>
<circle cx="64.4" cy="81" r=".6"/>
<circle cx="67.1" cy="84.3" r=".6"/>
<circle cx="71" cy="96.8" r=".6"/>
<circle cx="78.3" cy="90.9" r=".6"/>
<circle cx="86.1" cy="87.2" r=".6"/>
<circle cx="91.1" cy="88" r=".85"/>
<circle cx="91.1" cy="96.5" r=".85"/>
<circle cx="95.3" cy="85.1" r=".6"/>
<circle cx="95.4" cy="92.3" r="1.32"/>
<circle cx="99.6" cy="88" r=".85"/>
<circle cx="103.9" cy="85.1" r=".6"/>
<circle cx="108.1" cy="88" r=".85"/>
<circle cx="108.1" cy="96.5" r=".85"/>
<circle cx="113" cy="87.2" r=".6"/>
<circle cx="120.8" cy="90.9" r=".6"/>
<circle cx="128.2" cy="96.8" r=".6"/>
<circle cx="132.1" cy="84.3" r=".6"/>
<circle cx="134.7" cy="81" r=".6"/>
<circle cx="141.2" cy="86.4" r=".6"/>
<circle cx="146.6" cy="93.1" r=".6"/>
<circle cx="275.6" cy="93.1" r="1.08"/>
<circle cx="275.6" cy="93.1" r=".6"/>
<circle cx="281" cy="86.4" r="1.08"/>
<circle cx="281" cy="86.4" r=".6"/>
<circle cx="287.4" cy="81" r="1.08"/>
<circle cx="287.4" cy="81" r=".6"/>
<circle cx="290.1" cy="84.3" r=".6"/>
<circle cx="290.1" cy="84.3" r="1.08"/>
<circle cx="294" cy="96.8" r="1.08"/>
<circle cx="294" cy="96.8" r=".6"/>
<circle cx="301.3" cy="90.9" r="1.08"/>
<circle cx="301.3" cy="90.9" r=".6"/>
<circle cx="309.1" cy="87.2" r=".6"/>
<circle cx="309.1" cy="87.2" r="1.08"/>
<circle cx="314.1" cy="96.5" r=".85"/>
<circle cx="314.1" cy="88" r=".85"/>
<circle cx="318.2" cy="85.1" r="1.08"/>
<circle cx="318.2" cy="85.1" r=".6"/>
<circle cx="318.3" cy="92.3" r="1.32"/>
<circle cx="322.6" cy="96.5" r=".85"/>
<circle cx="322.6" cy="88" r=".85"/>
<circle cx="326.8" cy="92.3" r="1.32"/>
<circle cx="326.9" cy="85.1" r="1.08"/>
<circle cx="326.9" cy="85.1" r=".6"/>
<circle cx="331" cy="96.5" r=".85"/>
<circle cx="331" cy="88" r=".85"/>
<circle cx="336" cy="87.2" r="1.08"/>
<circle cx="336" cy="87.2" r=".6"/>
<circle cx="343.8" cy="90.9" r="1.08"/>
<circle cx="343.8" cy="90.9" r=".6"/>
<circle cx="351.1" cy="96.8" r="1.08"/>
<circle cx="351.1" cy="96.8" r=".6"/>
<circle cx="355.1" cy="84.3" r="1.08"/>
<circle cx="355.1" cy="84.3" r=".6"/>
<circle cx="357.7" cy="81" r="1.08"/>
<circle cx="357.7" cy="81" r=".6"/>
<circle cx="364.2" cy="86.4" r="1.08"/>
<circle cx="364.2" cy="86.4" r=".6"/>
<circle cx="369.6" cy="93.1" r="1.08"/>
<circle cx="369.6" cy="93.1" r=".6"/>
<circle cx="43.4" cy="116.7" r=".6"/>
<circle cx="45.3" cy="108.2" r=".6"/>
<circle cx="48.8" cy="100.6" r=".6"/>
<circle cx="52.6" cy="102.4" r=".6"/>
<circle cx="61.6" cy="112" r=".6"/>
<circle cx="62.5" cy="116.6" r=".85"/>
<circle cx="65.6" cy="103.5" r=".6"/>
<circle cx="79.5" cy="116.6" r=".85"/>
<circle cx="84.8" cy="118.7" r="1.07"/>
<circle cx="91.1" cy="105" r=".85"/>
<circle cx="95.4" cy="100.7" r="1.32"/>
<circle cx="99.6" cy="105" r=".85"/>
<circle cx="103.8" cy="100.7" r="1.32"/>
<circle cx="133.6" cy="103.5" r=".6"/>
<circle cx="137.6" cy="112" r=".6"/>
<circle cx="146.6" cy="102.4" r=".6"/>
<circle cx="150.4" cy="100.6" r=".6"/>
<circle cx="153.9" cy="108.2" r=".6"/>
<circle cx="155.8" cy="116.7" r=".6"/>
<circle cx="266.4" cy="116.7" r="1.08"/>
<circle cx="266.4" cy="116.7" r=".6"/>
<circle cx="268.3" cy="108.2" r="1.08"/>
<circle cx="268.3" cy="108.2" r=".6"/>
<circle cx="271.8" cy="100.6" r="1.08"/>
<circle cx="271.8" cy="100.6" r=".6"/>
<circle cx="275.6" cy="102.4" r="1.08"/>
<circle cx="275.6" cy="102.4" r=".6"/>
<circle cx="284.5" cy="112" r=".6"/>
<circle cx="284.5" cy="112" r="1.08"/>
<circle cx="288.6" cy="103.5" r=".6"/>
<circle cx="288.6" cy="103.5" r="1.08"/>
<circle cx="318.3" cy="100.7" r="1.32"/>
<circle cx="322.6" cy="105" r=".85"/>
<circle cx="326.8" cy="100.7" r="1.32"/>
<circle cx="331" cy="105" r=".85"/>
<circle cx="337.3" cy="118.7" r="2.29"/>
<circle cx="337.3" cy="118.7" r="1.07"/>
<circle cx="342.7" cy="116.6" r=".85"/>
<circle cx="351.1" cy="116.6" r=".85"/>
<circle cx="356.5" cy="103.5" r=".6"/>
<circle cx="356.5" cy="103.5" r="1.08"/>
<circle cx="359.6" cy="116.6" r=".85"/>
<circle cx="360.6" cy="112" r=".6"/>
<circle cx="360.6" cy="112" r="1.08"/>
<circle cx="369.6" cy="102.4" r="1.08"/>
<circle cx="369.6" cy="102.4" r=".6"/>
<circle cx="373.4" cy="100.6" r="1.08"/>
<circle cx="373.4" cy="100.6" r=".6"/>
<circle cx="376.9" cy="108.2" r="1.08"/>
<circle cx="376.9" cy="108.2" r=".6"/>
<circle cx="378.8" cy="116.7" r=".6"/>
<circle cx="378.8" cy="116.7" r="1.08"/>
<circle cx="43.2" cy="125.1" r=".6"/>
<circle cx="43.4" cy="133.5" r=".6"/>
<circle cx="47.4" cy="125.1" r=".6"/>
<circle cx="59.6" cy="129.8" r=".6"/>
<circle cx="59.6" cy="120.4" r=".6"/>
<circle cx="61.6" cy="138.2" r=".6"/>
<circle cx="62.5" cy="133.5" r=".85"/>
<circle cx="62.5" cy="125.1" r=".85"/>
<circle cx="66.8" cy="120.8" r="1.32"/>
<circle cx="71" cy="125.1" r=".85"/>
<circle cx="75.2" cy="120.8" r="1.32"/>
<circle cx="75.2" cy="129.3" r="1.32"/>
<circle cx="79.5" cy="133.5" r=".85"/>
<circle cx="79.5" cy="125.1" r=".85"/>
<circle cx="84.8" cy="131.4" r="1.07"/>
<circle cx="88.5" cy="121.9" r="1.07"/>
<circle cx="88.5" cy="128.3" r="1.07"/>
<circle cx="110.9" cy="127.1" r="1.1"/>
<circle cx="110.9" cy="123.1" r="1.1"/>
<circle cx="114.4" cy="129.1" r="1.1"/>
<circle cx="114.4" cy="121.1" r="1.1"/>
<circle cx="117.9" cy="127.1" r="1.1"/>
<circle cx="117.9" cy="123.1" r="1.1"/>
<circle cx="137.6" cy="138.2" r=".6"/>
<circle cx="139.5" cy="129.8" r=".6"/>
<circle cx="139.5" cy="120.4" r=".6"/>
<circle cx="151.7" cy="125.1" r=".6"/>
<circle cx="155.8" cy="133.5" r=".6"/>
<circle cx="156" cy="125.1" r=".6"/>
<circle cx="266.2" cy="125.1" r=".6"/>
<circle cx="266.2" cy="125.1" r="1.08"/>
<circle cx="266.4" cy="133.5" r="1.08"/>
<circle cx="266.4" cy="133.5" r=".6"/>
<circle cx="270.4" cy="125.1" r=".6"/>
<circle cx="270.4" cy="125.1" r="1.08"/>
<circle cx="282.6" cy="120.4" r=".6"/>
<circle cx="282.6" cy="129.8" r="1.08"/>
<circle cx="282.6" cy="129.8" r=".6"/>
<circle cx="282.6" cy="120.4" r="1.08"/>
<circle cx="284.5" cy="138.2" r="1.08"/>
<circle cx="284.5" cy="138.2" r=".6"/>
<circle cx="304.3" cy="123.1" r="1.1"/>
<circle cx="304.3" cy="127.1" r="1.1"/>
<circle cx="307.8" cy="129.1" r="1.1"/>
<circle cx="307.8" cy="121.1" r="1.1"/>
<circle cx="311.2" cy="123.1" r="1.1"/>
<circle cx="311.2" cy="127.1" r="1.1"/>
<circle cx="322.6" cy="125.1" r="58.8"/>
<circle cx="333.6" cy="121.9" r="2.29"/>
<circle cx="333.6" cy="128.3" r="2.29"/>
<circle cx="333.6" cy="128.3" r="1.07"/>
<circle cx="333.6" cy="121.9" r="1.07"/>
<circle cx="337.3" cy="131.4" r="2.29"/>
<circle cx="337.3" cy="131.4" r="1.07"/>
<circle cx="342.7" cy="133.5" r=".85"/>
<circle cx="342.7" cy="125.1" r=".85"/>
<circle cx="346.9" cy="129.3" r="1.32"/>
<circle cx="346.9" cy="120.8" r="1.32"/>
<circle cx="351.1" cy="133.5" r=".85"/>
<circle cx="351.1" cy="125.1" r=".85"/>
<circle cx="355.4" cy="129.3" r="1.32"/>
<circle cx="355.4" cy="120.8" r="1.32"/>
<circle cx="359.6" cy="133.5" r=".85"/>
<circle cx="359.6" cy="125.1" r=".85"/>
<circle cx="360.6" cy="138.2" r="1.08"/>
<circle cx="360.6" cy="138.2" r=".6"/>
<circle cx="362.5" cy="120.4" r=".6"/>
<circle cx="362.5" cy="129.8" r="1.08"/>
<circle cx="362.5" cy="129.8" r=".6"/>
<circle cx="362.5" cy="120.4" r="1.08"/>
<circle cx="374.7" cy="125.1" r="1.08"/>
<circle cx="374.7" cy="125.1" r=".6"/>
<circle cx="378.8" cy="133.5" r=".6"/>
<circle cx="378.8" cy="133.5" r="1.08"/>
<circle cx="379" cy="125.1" r="1.08"/>
<circle cx="379" cy="125.1" r=".6"/>
<circle cx="45.3" cy="141.9" r=".6"/>
<circle cx="48.8" cy="149.5" r=".6"/>
<circle cx="52.6" cy="157" r=".6"/>
<circle cx="52.6" cy="147.7" r=".6"/>
<circle cx="65.6" cy="146.6" r=".6"/>
<circle cx="71" cy="153.4" r=".6"/>
<circle cx="78.3" cy="159.2" r=".6"/>
<circle cx="91.1" cy="145.2" r=".85"/>
<circle cx="91.1" cy="153.7" r=".85"/>
<circle cx="95.4" cy="149.4" r="1.32"/>
<circle cx="99.6" cy="145.2" r=".85"/>
<circle cx="103.8" cy="157.9" r="1.32"/>
<circle cx="103.8" cy="149.4" r="1.32"/>
<circle cx="108.1" cy="153.7" r=".85"/>
<circle cx="120.8" cy="159.2" r=".6"/>
<circle cx="128.2" cy="153.4" r=".6"/>
<circle cx="133.6" cy="146.6" r=".6"/>
<circle cx="146.6" cy="147.7" r=".6"/>
<circle cx="146.6" cy="157" r=".6"/>
<circle cx="150.4" cy="149.5" r=".6"/>
<circle cx="153.9" cy="141.9" r=".6"/>
<circle cx="268.3" cy="141.9" r="1.08"/>
<circle cx="268.3" cy="141.9" r=".6"/>
<circle cx="271.8" cy="149.5" r="1.08"/>
<circle cx="271.8" cy="149.5" r=".6"/>
<circle cx="275.6" cy="157" r="1.08"/>
<circle cx="275.6" cy="157" r=".6"/>
<circle cx="275.6" cy="147.7" r="1.08"/>
<circle cx="275.6" cy="147.7" r=".6"/>
<circle cx="288.6" cy="146.6" r=".6"/>
<circle cx="288.6" cy="146.6" r="1.08"/>
<circle cx="294" cy="153.4" r="1.08"/>
<circle cx="294" cy="153.4" r=".6"/>
<circle cx="301.3" cy="159.2" r="1.08"/>
<circle cx="301.3" cy="159.2" r=".6"/>
<circle cx="314.1" cy="153.7" r=".85"/>
<circle cx="318.3" cy="157.9" r="1.32"/>
<circle cx="318.3" cy="149.4" r="1.32"/>
<circle cx="322.6" cy="145.2" r=".85"/>
<circle cx="322.6" cy="153.7" r=".85"/>
<circle cx="326.8" cy="157.9" r="1.32"/>
<circle cx="326.8" cy="149.4" r="1.32"/>
<circle cx="331" cy="145.2" r=".85"/>
<circle cx="331" cy="153.7" r=".85"/>
<circle cx="343.8" cy="159.2" r="1.08"/>
<circle cx="343.8" cy="159.2" r=".6"/>
<circle cx="351.1" cy="153.4" r="1.08"/>
<circle cx="351.1" cy="153.4" r=".6"/>
<circle cx="356.5" cy="146.6" r=".6"/>
<circle cx="356.5" cy="146.6" r="1.08"/>
<circle cx="369.6" cy="147.7" r="1.08"/>
<circle cx="369.6" cy="147.7" r=".6"/>
<circle cx="369.6" cy="157" r="1.08"/>
<circle cx="369.6" cy="157" r=".6"/>
<circle cx="373.4" cy="149.5" r="1.08"/>
<circle cx="373.4" cy="149.5" r=".6"/>
<circle cx="376.9" cy="141.9" r="1.08"/>
<circle cx="376.9" cy="141.9" r=".6"/>
<circle cx="58" cy="163.8" r=".6"/>
<circle cx="64.4" cy="169.2" r=".6"/>
<circle cx="67.1" cy="165.9" r=".6"/>
<circle cx="71.1" cy="174.3" r=".6"/>
<circle cx="78.9" cy="178" r=".6"/>
<circle cx="86.1" cy="163" r=".6"/>
<circle cx="88" cy="175.9" r=".6"/>
<circle cx="91.1" cy="162.1" r=".85"/>
<circle cx="95.3" cy="165.1" r=".6"/>
<circle cx="99.6" cy="162.1" r=".85"/>
<circle cx="103.9" cy="165.1" r=".6"/>
<circle cx="108.1" cy="162.1" r=".85"/>
<circle cx="111.2" cy="175.9" r=".6"/>
<circle cx="113" cy="163" r=".6"/>
<circle cx="120.3" cy="178" r=".6"/>
<circle cx="128.1" cy="174.3" r=".6"/>
<circle cx="132.1" cy="165.9" r=".6"/>
<circle cx="134.7" cy="169.2" r=".6"/>
<circle cx="141.2" cy="163.8" r=".6"/>
<circle cx="281" cy="163.8" r=".6"/>
<circle cx="281" cy="163.8" r="1.08"/>
<circle cx="287.4" cy="169.2" r=".6"/>
<circle cx="287.4" cy="169.2" r="1.08"/>
<circle cx="290.1" cy="165.9" r=".6"/>
<circle cx="290.1" cy="165.9" r="1.08"/>
<circle cx="294.1" cy="174.3" r="1.08"/>
<circle cx="294.1" cy="174.3" r=".6"/>
<circle cx="301.9" cy="178" r="1.08"/>
<circle cx="301.9" cy="178" r=".6"/>
<circle cx="309.1" cy="163" r=".6"/>
<circle cx="309.1" cy="163" r="1.08"/>
<circle cx="311" cy="175.9" r="1.08"/>
<circle cx="311" cy="175.9" r=".6"/>
<circle cx="314.1" cy="162.1" r=".85"/>
<circle cx="318.2" cy="165.1" r=".6"/>
<circle cx="318.2" cy="165.1" r="1.08"/>
<circle cx="322.6" cy="162.1" r=".85"/>
<circle cx="326.9" cy="165.1" r=".6"/>
<circle cx="326.9" cy="165.1" r="1.08"/>
<circle cx="331" cy="162.1" r=".85"/>
<circle cx="334.2" cy="175.9" r=".6"/>
<circle cx="334.2" cy="175.9" r="1.08"/>
<circle cx="336" cy="163" r=".6"/>
<circle cx="336" cy="163" r="1.08"/>
<circle cx="343.3" cy="178" r="1.08"/>
<circle cx="343.3" cy="178" r=".6"/>
<circle cx="351.1" cy="174.3" r=".6"/>
<circle cx="351.1" cy="174.3" r="1.08"/>
<circle cx="355.1" cy="165.9" r="1.08"/>
<circle cx="355.1" cy="165.9" r=".6"/>
<circle cx="357.7" cy="169.2" r=".6"/>
<circle cx="357.7" cy="169.2" r="1.08"/>
<circle cx="364.2" cy="163.8" r=".6"/>
<circle cx="364.2" cy="163.8" r="1.08"/>
<circle cx="87" cy="180.1" r=".6"/>
<circle cx="95.3" cy="181.7" r=".6"/>
<circle cx="103.9" cy="181.7" r=".6"/>
<circle cx="112.1" cy="180.1" r=".6"/>
<circle cx="310" cy="180.1" r=".6"/>
<circle cx="310" cy="180.1" r="1.08"/>
<circle cx="318.2" cy="181.7" r=".6"/>
<circle cx="318.2" cy="181.7" r="1.08"/>
<circle cx="326.9" cy="181.7" r=".6"/>
<circle cx="326.9" cy="181.7" r="1.08"/>
<circle cx="335.1" cy="180.1" r="1.08"/>
<circle cx="335.1" cy="180.1" r=".6"/>
</g>
<g font-size="8.5">
<text x="362.5" y="237.7">BASEPLATE</text>
<text x="351.3" y="259">B</text>
<text x="410.8" y="258.9">-</text>
</g>
<g font-size="8.1">
<text x="51.7" y="9.3">4</text>
<text x="159.7" y="9.3">3</text>
<text x="267.6" y="9.3">2</text>
<text x="375.6" y="9.3">1</text>
<text x="4" y="72.8">B</text>
<text x="423.1" y="72.8">B</text>
<text x="3.3" y="212.5">A</text>
<text x="422.4" y="212.5">A</text>
<text x="51.7" y="276">4</text>
<text x="159.7" y="276">3</text>
<text x="267.6" y="276">2</text>
<text x="375.6" y="276">1</text>
</g>
<text font-size="6.8" x="362" y="257.6">FB360_V1_21</text>
<g font-size="4.7" fill="#808080">
<text x="226.4" y="36.5">12 x</text>
<text x="243" y="36.5">0.313 THRU ALL</text>
<text x="227.1" y="42.1">3/8-16 UNC THRU ALL</text>
<text x="226.4" y="53.4">18 x</text>
<text x="243" y="53.4">0.201 THRU ALL</text>
<text x="227.1" y="59">1/4-20 UNC THRU ALL</text>
<text x="28" y="62.1" transform="rotate(45 28 62.1)">R0.14 TYP</text>
<text x="395.5" y="61.9">4.375</text>
<text x="395.5" y="71.3">3.875</text>
<text x="395.5" y="80.6">3.375</text>
<text x="395.5" y="89.7">2.875</text>
<text x="25.5" y="97.4" transform="rotate(-90 25.5 97.4)">1.953</text>
<text x="30.1" y="97.4" transform="rotate(-90 30.1 97.4)">1.951</text>
<text x="167.1" y="98.8">2.477</text>
<text x="395.5" y="99">2.375</text>
<text x="167.1" y="108.1">1.351</text>
<text x="395.5" y="108.4">1.000</text>
<text x="167.1" y="117.5">0.976</text>
<text x="395.5" y="117.5">0.500</text>
<text x="167.1" y="126.8">0</text>
<text x="395.5" y="126.8">0</text>
<text x="167.1" y="138.3">1.352</text>
<text x="167.1" y="147.8">2.477</text>
<text x="324.3" y="195.4" transform="rotate(-90 324.3 195.4)">0</text>
<text x="101.4" y="203.6" transform="rotate(-90 101.4 203.6)">0</text>
<text x="305.8" y="204.5" transform="rotate(-90 305.8 204.5)">1.000</text>
<text x="315.1" y="204.5" transform="rotate(-90 315.1 204.5)">0.500</text>
<text x="333.8" y="204.5" transform="rotate(-90 333.8 204.5)">0.500</text>
<text x="343" y="204.5" transform="rotate(-90 343 204.5)">1.000</text>
<text x="352.4" y="204.5" transform="rotate(-90 352.4 204.5)">2.375</text>
<text x="361.7" y="204.5" transform="rotate(-90 361.7 204.5)">2.875</text>
<text x="371.1" y="204.5" transform="rotate(-90 371.1 204.5)">3.375</text>
<text x="380.5" y="204.5" transform="rotate(-90 380.5 204.5)">3.875</text>
<text x="389.8" y="204.5" transform="rotate(-90 389.8 204.5)">4.375</text>
<text x="83" y="212.7" transform="rotate(-90 83 212.7)">2.165</text>
<text x="92" y="212.7" transform="rotate(-90 92 212.7)">0.992</text>
<text x="110.7" y="212.7" transform="rotate(-90 110.7 212.7)">0.696</text>
<text x="120.1" y="212.7" transform="rotate(-90 120.1 212.7)">0.750</text>
<text x="129.4" y="212.7" transform="rotate(-90 129.4 212.7)">1.500</text>
<text x="138.8" y="212.7" transform="rotate(-90 138.8 212.7)">2.000</text>
<text x="148.1" y="212.7" transform="rotate(-90 148.1 212.7)">2.508</text>
<text x="157.5" y="212.7" transform="rotate(-90 157.5 212.7)">2.750</text>
<text x="166.8" y="212.7" transform="rotate(-90 166.8 212.7)">4.196</text>
</g>
<text font-size="4.7" x="146.3" y="70.5">RADIUS 0.13</text>
<g font-size="3.4">
<text x="350.2" y="229.5">TITLE:</text>
<text x="351.1" y="251.6">SIZE</text>
<text x="359.9" y="251.6">DWG. NO.</text>
<text x="408.9" y="251.7">REV</text>
<text x="351.2" y="265.2">SCALE: 1:3</text>
<text x="370.1" y="265.3">WEIGHT: 4.6#</text>
<text x="370.1" y="265.3">WEIGHT:</text>
<text x="396.9" y="265.2">SHEET 2 OF 2</text>
</g>
<g font-size="3.2">
<text x="275.5" y="253.3">MIC 6 ALUMINUM</text>
<text x="276.4" y="260.1">BLACK ANODIZE</text>
</g>
<g font-size="2.5">
<text x="329" y="224.8">AC</text>
<text x="337.8" y="224.9">05/29/16</text>
<text x="307" y="235.5">COPYRIGHT (C) 2016-PRESENT</text>
<text x="307" y="238">FACEBOOK, INC.</text>
<text x="307" y="243.1">ALL RIGHTS RESERVED.</text>
<text x="307" y="248.2">THESE DESIGN FILES ARE</text>
<text x="307" y="250.8">LICENSED UNDER A CREATIVE</text>
<text x="307" y="253.3">COMMONS LICENSE FOUND IN</text>
<text x="307" y="255.9">THE LICENSE_DESIGN FILE IN</text>
<text x="307" y="258.5">THE ROOT DIRECTORY OF THIS</text>
<text x="307" y="261">SUBPROJECT.</text>
</g>
<text font-size="2.4" x="272.2" y="219.7">UNLESS OTHERWISE SPECIFIED:</text>
<g font-size="2.2">
<text x="327.8" y="220.1">NAME</text>
<text x="340.3" y="220.2">DATE</text>
<text x="271.9" y="225.3">DIMENSIONS ARE IN INCHES</text>
<text x="271.9" y="227.9">TOLERANCES:</text>
<text x="307.2" y="224.9">DRAWN</text>
<text x="271.9" y="230.6">FRACTIONAL</text>
<text x="271.9" y="233.2">ANGULAR:</text>
<text x="285.6" y="233.2">0.1</text>
<text x="287.2" y="230.6">1/32</text>
<text x="307.3" y="229.8">CHECKED</text>
<text x="271.9" y="235.9">TWO PLACE DECIMAL</text>
<text x="271.9" y="238.5">THREE PLACE DECIMAL</text>
<text x="298.8" y="238.5">.005</text>
<text x="298.9" y="235.9">.01</text>
</g>
<text font-size="2.1" x="275.5" y="265.1">DO NOT SCALE DRAWING</text>
<g font-size="2">
<text x="271.6" y="244.1">INTERPRET GEOMETRIC</text>
<text x="271.5" y="250.2">MATERIAL</text>
<text x="271.6" y="246.6">TOLERANCING PER: ASME 14.5-2009</text>
<text x="271.5" y="257">FINISH</text>
</g>
</svg>
